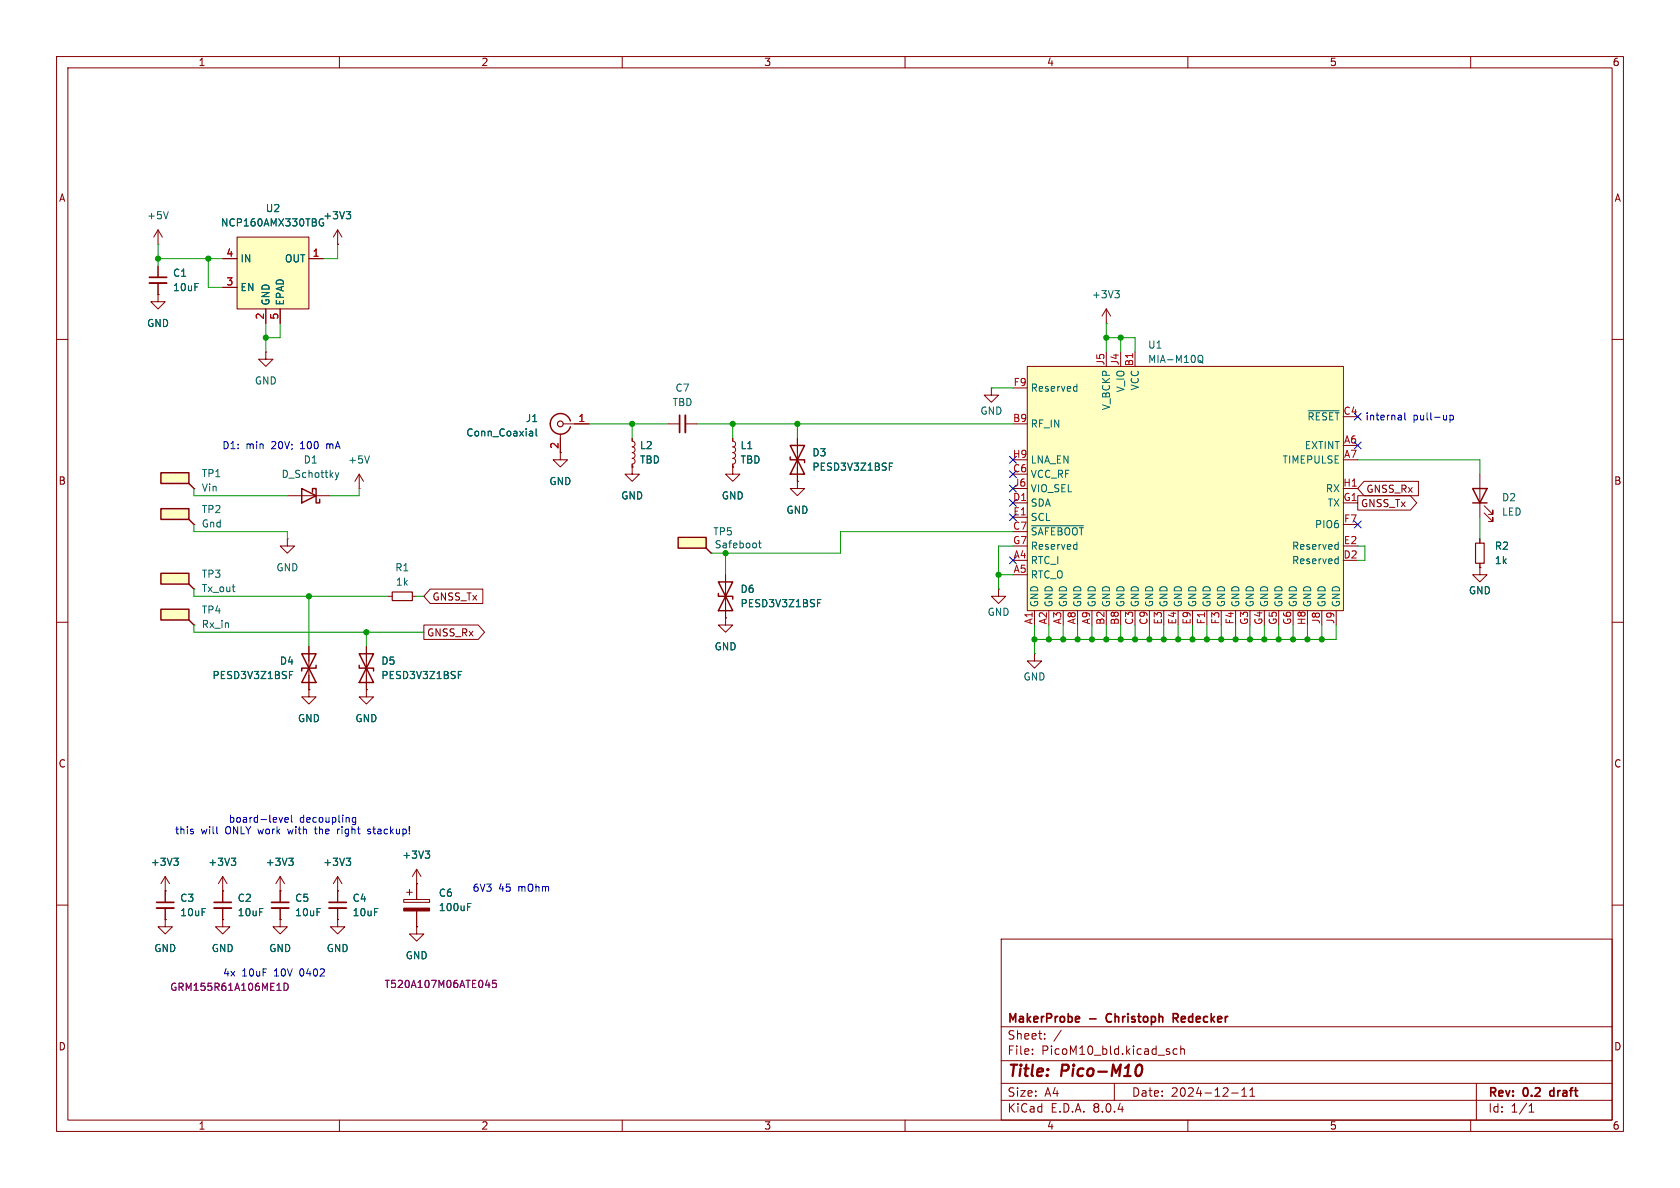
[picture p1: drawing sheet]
<svg xmlns="http://www.w3.org/2000/svg" width="297mm" height="210mm" viewBox="0 0 297 210" stroke-linecap="round" stroke-linejoin="round" font-family="sans-serif">
<g fill="none" stroke="#840000" stroke-width=".18">
<path d="M10 10h277v190h-277zM12 12h273v186h-273zM60 10v2M110 10v2M160 10v2M210 10v2M260 10v2M10 60h2M285 60h2M111.8 78l.2 .1 .2 .2v.5l-.4 .2 .3 .1 .2 .4-.2 .4-.3 .1 .4 .2v.5l-.1 .2-.3 .1 .3 .2 .2 .3-.2 .4-.3 .1v.6M111.8 77.5v.5M118.1 74.9h2"/>
<path d="M121.2 74.9h2M111.8 82.6v1.2h-1.3l1.3 1.3 1.2-1.3h-1.2M111.8 82.6h.1M10 110h2M176.5 104.1v1.3h1.3l-1.3 1.3-1.2-1.3h1.2M176.5 104.1h.1M285 110h2M10 160h2M39.4 157.5v2M285 160h2M39.4 160.5v2.1M177 166h108v32h-108z"/>
<path d="M60 198v2M110 198v2M160 198v2M177 194.5h108M177 191.5h108M177 187.5h108M177 181.5h108M182.5 186.3v.1M182.5 185.5v.1M184.7 183.6v.1M184.7 182.8v.1M187.6 182.1l-1.3 2"/>
<path d="M197 191.5v3M206.6 185.9l.2 .2-.2 .3M206.6 185.4l.1 .1M208.1 185.5l-.4-.1-.3 .3v.4l.1 .2h.6M208.7 185.5l.3-.1 .3 .1 .1 .9M208.7 184.9v1.5M210 198v2M217.7 193.2h1.2M219.5 193.8h.9M219.5 192.7l.5-.4v1.5M221 193.8h.8M221 192.7l.4-.4v1.5"/>
<path d="M260 198v2M261 191.5v6.5M270.3 196.6h.9M270.3 195.5l.4-.4v1.5"/>
</g>
<path d="M120.1 73.4v3.1M37.8 159.5h3.1M190.6 179.7l.2 .3-.7 .2M195.7 179.4l-.1 .4 .1 .7M207.8 180l.5 .7M208.1 179.3l-.7-.1v1.5M208.1 179.9l-.7 .1M190.8 180.6l-.2 .1M274.1 192.9v.7" fill="none" stroke="#840000" stroke-width=".3"/>
<path d="M200.9 188.6l.2-.2a.46 .46 0 0 1 .4-.2 .46 .46 0 0 1 .4 .4 1.15 1.15 0 0 1-.8 1.6l-.2-.1" fill="none" stroke="#840000" stroke-width=".4"/>
<path d="M121.2 73.4v3.1M37.8 160.5h3.1" fill="none" stroke="#840000" stroke-width=".33"/>
<path d="M41.9 41.9h12.7v12.7h-12.7z" fill="#ffffc2"/>
<path d="M39.4 45.7h2.5M39.4 50.8h2.5M41.9 41.9h12.7v12.7h-12.7zM47 54.6v2.6M49.5 54.6v2.6M54.6 45.7h2.5M47 62.2v1.3h1.3l-1.3 1.3-1.3-1.3h1.3M47 62.2h.1" fill="none" stroke="#840000" stroke-width=".18"/>
<path d="M57.2 39.4l-.1 .5h-.3l-.3-.1" fill="none" stroke="#006464" stroke-width=".18"/>
<path d="M28.4 83.6h5v1.9h-5z" fill="#ffffc2"/>
<path d="M28.4 83.6h5v1.9h-5zM33.4 85.5l.9 .9" fill="none" stroke="#840000" stroke-width=".25"/>
<path d="M195.6 57.2h.1M195.6 54.6l-.8 1.3M195.6 54.6v2.6M195.6 54.6l.7 1.3M34.3 86.4h.1" fill="none" stroke="#840000" stroke-width=".18"/>
<path d="M197.1 51.4h.8l-.4 .5M197.6 51.9l.3 .2v.3l-.3 .2" fill="none" stroke="#006464" stroke-width=".18"/>
<path d="M28.4 89.9h5v1.9h-5z" fill="#ffffc2"/>
<path d="M28.4 89.9h5v1.9h-5zM33.4 91.8l.9 .9" fill="none" stroke="#840000" stroke-width=".25"/>
<path d="M27.9 43.2h.1M27.9 40.6l-.7 1.3M27.9 40.6v2.6M27.9 40.6l.8 1.3M129.5 78l.3 .1 .2 .2v.5l-.5 .2 .4 .1 .2 .4-.2 .4-.4 .1 .5 .2v.5l-.2 .2-.3 .1 .4 .2 .2 .3-.2 .4-.4 .1v.6M129.5 77.5v.5M175.3 68.6v1.3h1.2l-1.2 1.2-1.3-1.2h1.3M175.3 68.6h.1M34.3 92.7h.1M49.5 162.6v1.2h1.3l-1.3 1.3-1.2-1.3h1.2M49.5 162.6h.1" fill="none" stroke="#840000" stroke-width=".18"/>
<path d="M29.8 37.4l-.5 1.3" fill="none" stroke="#006464" stroke-width=".18"/>
<path d="M119.9 95h4.9v1.9h-4.9z" fill="#ffffc2"/>
<path d="M139.7 78.7h2.5l-2.5 5.1h2.5zM119.9 95h4.9v1.9h-4.9zM124.8 96.9l.9 .9M139.7 80.8v.5h2.5v.5M260.3 86.4h2.6l-1.3 2.5zM260.3 88.9h2.6" fill="none" stroke="#840000" stroke-width=".25"/>
<g fill="none" stroke="#840000" stroke-width=".18">
<path d="M27.9 52.1v1.2h1.3l-1.3 1.3-1.2-1.3h1.2M27.9 52.1h.1M27.9 47v2M27.9 50v2.1M59.7 43.2h.1M59.7 40.6l-.8 1.3M59.7 40.6v2.6M59.7 40.6l.8 1.3M141 77.5v7.6M63.5 86.4h.1M63.5 83.8l-.8 1.3M63.5 83.8v2.6"/>
<path d="M63.5 83.8l.8 1.3M125.7 97.8h.1M129.5 82.6v1.2h-1.2l1.2 1.3 1.3-1.3h-1.3M129.5 82.6h.1M141 85.1v1.3h-1.3l1.3 1.2 1.2-1.2h-1.2M141 85.1h.1M261.6 83.8v7.6M261.6 95.3v.7M261.6 99.6v.7M262.4 90.7l1.5 1.5v-.8v.8h-.8M262.4 89.4l1.5 1.5v-.7v.7h-.8M68.6 105.4h.7"/>
<path d="M72.9 105.4h.8M49.5 157.5v2M49.5 160.5v2.1"/>
</g>
<path d="M61.2 37.4h.8l-.4 .5M61.7 37.9l.3 .2v.3l-.3 .3M65.3 80.6l-.4 1.3M134.1 96h.5M134.3 95.6v1.1l.3 .1M157.2 82.5h.5M157.2 81.9h.6" fill="none" stroke="#006464" stroke-width=".18"/>
<path d="M26.4 50h3.1M48 160.5h3.1" fill="none" stroke="#840000" stroke-width=".33"/>
<path d="M26.4 49h3.1M48 159.5h3.1" fill="none" stroke="#840000" stroke-width=".3"/>
<path d="M260.9 96h1.5v3.6h-1.5zM69.3 104.6h3.6v1.6h-3.6z" fill="none" stroke="#840000" stroke-width=".2"/>
<path d="M181.6 64.8h55.9v43.2h-55.9z" fill="#ffffc2"/>
<g fill="none" stroke="#840000" stroke-width=".18">
<path d="M181.6 64.8h55.9v43.2h-55.9zM195.6 62.2v2.6M198.1 62.2v2.6M200.7 62.2v2.6M50.8 95.3v1.2h1.3l-1.3 1.3-1.3-1.3h1.3M50.8 95.3h.1M50.8 87.6h7.6M179.1 88.9h2.5M179.1 91.4h2.5M179.1 86.4h2.5M237.5 86.4h2.5M64.8 114.3v7.6"/>
<path d="M128.3 109.2v1.3h-1.3l1.3 1.3 1.2-1.3h-1.2M128.3 109.2h.1M128.3 101.6v7.6M182.9 115.6v1.2h1.2l-1.2 1.3-1.3-1.3h1.3M182.9 115.6h.1M182.9 108v2.5M213.4 108v2.5M233.7 108v2.5M236.2 108v2.5M261.6 100.3v1.3h1.3l-1.3 1.3-1.3-1.3h1.3M261.6 100.3h.1M59.7 157.5h.1"/>
<path d="M59.7 154.9l-.8 1.3M59.7 154.9v2.6M59.7 154.9l.8 1.3"/>
</g>
<g fill="none" stroke="#006464" stroke-width=".18">
<path d="M190 68.3l.4 .1M190.4 67.9v1.3M190.4 69.1l-.4 .1M211.9 63.9l.2 .2 .4-.1M211.9 63l.2-.2a.43 .43 0 0 1 .5 .4v.5l-.1 .3M212 63.8l.5 .2M212.5 64l.2 .2M231.3 72.6h5.5M59.3 83.6l.3 .8M59.6 84.4l-.3 .4M59.9 83.6l-.3 .8M182.3 92.9h9.2"/>
<path d="M190 96.3h.4M190.4 97l-.4 .1M190.4 95.8v1.3M236.2 98.8l.4 .1M236.2 96.3h.4M236.6 95.8v1.3M236.6 98.4v1.2M236.6 99.6h-.4M236.6 97l-.4 .1M81 119.3h.5M81 118.7h.6M144.5 106.6h.5"/>
<path d="M144.5 106h.6M61.2 151.7h.8l-.4 .5M61.7 152.2l.3 .2v.3l-.3 .3"/>
</g>
<path d="M53.3 86.4l2.6 1.2-2.6 1.3zM55.2 87v-.6h.7v2.5h.6v-.6M63.5 117.6v.5h2.5v.5M63.5 115.6h2.5l-2.5 5.1h2.5zM127 104.9v.5h2.5v.5M127 102.9h2.5l-2.5 5.1h2.5z" fill="none" stroke="#840000" stroke-width=".25"/>
<path d="M28.4 107.7h5v1.9h-5z" fill="#ffffc2"/>
<path d="M28.4 107.7h5v1.9h-5zM33.4 109.6l.9 .9" fill="none" stroke="#840000" stroke-width=".25"/>
<path d="M34.3 110.5h.1" fill="none" stroke="#840000" stroke-width=".18"/>
<path d="M28.4 101.3h5v2h-5z" fill="#ffffc2"/>
<path d="M100.8 74.4a1.82 1.82 0 0 0-2.8-1 1.82 1.82 0 0 0 0 3 1.82 1.82 0 0 0 2.8-1M28.4 101.3h5v2h-5zM33.4 103.3l.9 .8M53.3 115.6l2.6 5.1h-2.6l2.6-5.1zM55.9 117.6v.5h-2.6v.5" fill="none" stroke="#840000" stroke-width=".25"/>
<g fill="none" stroke="#840000" stroke-width=".18">
<path d="M27.9 52.1h.1M27.9 47v2M27.9 50v2.1M39.4 45.7h2.5M39.4 50.8h2.5M47 54.6v2.6M49.5 54.6v2.6M54.6 45.7h2.5M59.7 43.2h.1M99.1 76.7v4.6h-1.3l1.3 1.3 1.2-1.3h-1.2M99.6 74.9h4.5M111.8 77.5v.5"/>
<path d="M129.5 77.5v.5M141 77.5v2.5M111.8 82.6h.1M111.8 82v.6M129.5 82.6h.1M129.5 82v.6M141 85.1h.1M141 82.6v2.5M240 87.6h9.3l1.2 1.3-1.2 1.3h-9.3zM241.1 85.1h9.7v2.5h-9.7l-1.1-1.2zM261.6 95.3v.7M261.6 99.6v.7"/>
<path d="M34.3 104.1h.1M54.6 114.3v7.6M64.8 114.3v2.5M64.8 119.4v2.5M74.9 110.5h9.6l1.2 1.3-1.2 1.2h-9.6zM76 104.1h9.4v2.6h-9.4l-1.1-1.3zM128.3 109.2h.1M128.3 101.6v2.5M128.3 106.7v2.5M261.6 100.3h.1M54.6 121.9v1.3h1.3l-1.3 1.3-1.3-1.3h1.3M54.6 121.9h.1"/>
<path d="M64.8 121.9v1.3h1.2l-1.2 1.3-1.3-1.3h1.3M64.8 121.9h.1M29.2 157.5h.1M29.2 154.9l-.8 1.3M29.2 154.9v4.6M29.2 154.9l.8 1.3M39.4 157.5h.1M39.4 154.9l-.8 1.3M39.4 154.9v4.6M39.4 154.9l.7 1.3M49.5 157.5h.1M49.5 154.9l-.7 1.3"/>
<path d="M49.5 154.9v4.6M49.5 154.9l.8 1.3M59.7 157.5h.1M59.7 157.5v2M71.4 159h4.5v.5h-4.5zM71.9 157.7h1M72.4 157.2v1M73.7 156.2h.1M73.7 153.7v5.3M73.7 153.7l-.8 1.2M73.7 153.7l.7 1.2M29.2 162.6v1.2h1.3l-1.3 1.3-1.3-1.3h1.3"/>
<path d="M29.2 162.6h.1M29.2 160.5v2.1M39.4 162.6v1.2h1.2l-1.2 1.3-1.3-1.3h1.3M39.4 162.6h.1M39.4 160.5v2.1M49.5 162.6h.1M49.5 160.5v2.1M59.7 162.6v1.2h1.3l-1.3 1.3-1.3-1.3h1.3M59.7 162.6h.1M59.7 160.5v2.1M73.7 163.8v1.3h1.2l-1.2 1.3-1.3-1.3h1.3M73.7 163.8h.1"/>
<path d="M73.7 161v2.8"/>
</g>
<g fill="none" stroke="#006464" stroke-width=".18">
<path d="M57.2 39.4l-.1 .5h-.3l-.3-.1M61.2 37.4h.8l-.4 .5M61.7 37.9l.3 .2v.3l-.3 .3M93.7 76.2l.4 .1 .1 .8M94.2 77l-.5 .1M94.2 76.5l-.5 .1M94.8 75.8v1.1l.2 .2M157.2 82.5h.5M157.2 81.9h.6M51.2 119.3h.4M51.2 118.7h.6M81 119.3h.5"/>
<path d="M81 118.7h.6M144.5 106.6h.5M144.5 106h.6M30.7 151.7h.8l-.4 .5M31.3 152.2l.2 .2v.3l-.2 .3M40.9 151.7h.8l-.5 .5M41.4 152.2l.3 .2v.3l-.3 .3M51 151.7h.8l-.4 .5M51.6 152.2l.2 .2v.3l-.2 .3M61.2 151.7h.8l-.4 .5M61.7 152.2l.3 .2v.3l-.3 .3M75.2 150.4h.8l-.5 .5"/>
<path d="M75.7 150.9l.3 .3v.3l-.3 .2M82.7 159.7h.6M82.7 160.3h.4"/>
</g>
<path d="M71.4 160.5h4.5v.5h-4.5z" fill="#840000" stroke="#840000" stroke-width=".18"/>
<path d="M50.2 173.8a.64 .64 0 0 1 .8 .6 .64 .64 0 0 1-.8 .7zM85.8 174.1h.8M86.4 173.7v.9M87.7 173.3h-.6l-.1 .6 .2-.1h.4l.2 .2-.1 .4-.2 .2-.5-.2" fill="none" stroke="#840084" stroke-width=".18"/>
<path d="M27.7 160.5h3M58.2 160.5h3" fill="none" stroke="#840000" stroke-width=".33"/>
<path d="M27.7 159.5h3M58.2 159.5h3" fill="none" stroke="#840000" stroke-width=".3"/>
<circle cx="99.1" cy="74.9" r=".51" fill="none" stroke="#840000" stroke-width=".2"/>
<g fill="none" stroke="#0000c2" stroke-width=".18">
<path d="M247.6 73.4l.2 .2v.6M247.8 74.2h-.5M247.8 73.7l-.5 .1M248.4 73v1.1l.1 .1M255.7 73.4v.8M255.7 74.1l-.1 .1M256.3 73.5l.4-.1 .2 .2-.1 .6h-.5M256.3 73.4v1.3M34.2 147v.3M38.4 147.3l.1 .1M49.3 144.5l.3 .9 .3-.9M50.4 144.9l.6-.1-.1-.2-.4-.1-.1 .2v.6h.5"/>
<path d="M51.5 144.1v1.1l.2 .2M55.7 146.1l.1 1.2M59.7 146.6v.8M59.8 146.6l-.1 .2M62.9 144.6l-.4-.1-.2 .3 .1 .5h.5M62.9 144.5v1l-.3 .3-.3-.1M65.5 146.6h-.3l-.2 .2 .5 .4M65.5 147.2l-.1 .2-.4-.1"/>
</g>
<g fill="none" stroke="#009600" stroke-width=".18">
<path d="M27.9 45.7h11.5M27.9 43.2v3.8M36.8 45.7v5.1h2.6M47 57.2v5M49.5 57.2v2.5h-2.5M59.7 43.2v2.5h-2.6M195.6 59.7h5.1v2.5M195.6 57.2v5M198.1 59.7v2.5M104.1 74.9h14M111.8 74.9v2.6M123.2 74.9h55.9"/>
<path d="M129.5 74.9v2.6M141 74.9v2.6M175.3 68.6h3.8M34.3 86.4v1.2h16.5M34.3 92.7v1.3h16.5v1.3M63.5 86.4v1.2h-5.1M128.3 97.8v3.8M179.1 94h-30.5v3.8h-22.9M179.1 96.5h-2.6v7.6M240 96.5h1.3v2.6h-1.3M240 81.3h21.6v2.5M261.6 91.4v3.9"/>
<path d="M34.3 104.1v1.3h34.3M34.3 110.5v1.3h40.6M54.6 105.4v8.9M64.8 111.8v2.5M73.7 105.4h1.2M176.5 101.6h2.6M182.9 110.5v5.1M185.4 110.5v2.5M188 110.5v2.5M190.5 110.5v2.5M193 110.5v2.5M195.6 110.5v2.5"/>
<path d="M198.1 110.5v2.5M200.7 110.5v2.5M203.2 110.5v2.5M205.7 110.5v2.5M208.3 110.5v2.5M210.8 110.5v2.5M213.4 110.5v2.5M215.9 110.5v2.5M218.4 110.5v2.5M221 110.5v2.5M223.5 110.5v2.5M226.1 110.5v2.5"/>
<path d="M228.6 110.5v2.5M231.1 110.5v2.5M233.7 110.5v2.5M236.2 110.5v2.5h-53.3"/>
</g>
<g fill="none" stroke="#000084" stroke-width=".18">
<path d="M239.4 73.1l1.2 1.2M239.4 78.1l1.2 1.2M240.6 73.1l-1.2 1.2M240.6 78.1l-1.2 1.2M178.5 90.8l1.2 1.2M178.5 98.5l1.2 1.2M178.5 85.8l1.2 1.2M178.5 80.7l1.2 1.2M178.5 83.2l1.2 1.2M178.5 88.3l1.2 1.2M179.7 90.8l-1.2 1.2M179.7 98.5l-1.2 1.2"/>
<path d="M179.7 85.8l-1.2 1.2M179.7 80.7l-1.2 1.2M179.7 83.2l-1.2 1.2M179.7 88.3l-1.2 1.2M239.4 92.1l1.2 1.2M240.6 92.1l-1.2 1.2"/>
</g>
<g fill="#009600" stroke="#009600" stroke-width=".18">
<circle cx="200.7" cy="113" r=".46"/>
<circle cx="203.2" cy="113" r=".46"/>
<circle cx="198.1" cy="113" r=".46"/>
<circle cx="195.6" cy="59.7" r=".46"/>
<circle cx="188" cy="113" r=".46"/>
<circle cx="190.5" cy="113" r=".46"/>
<circle cx="193" cy="113" r=".46"/>
<circle cx="195.6" cy="113" r=".46"/>
<circle cx="198.1" cy="59.7" r=".46"/>
<circle cx="185.4" cy="113" r=".46"/>
<circle cx="182.9" cy="113" r=".46"/>
<circle cx="176.5" cy="101.6" r=".46"/>
<circle cx="141" cy="74.9" r=".46"/>
<circle cx="128.3" cy="97.8" r=".46"/>
<circle cx="129.5" cy="74.9" r=".46"/>
<circle cx="231.1" cy="113" r=".46"/>
<circle cx="228.6" cy="113" r=".46"/>
<circle cx="233.7" cy="113" r=".46"/>
<circle cx="36.8" cy="45.7" r=".46"/>
<circle cx="27.9" cy="45.7" r=".46"/>
<circle cx="47" cy="59.7" r=".46"/>
<circle cx="210.8" cy="113" r=".46"/>
<circle cx="213.4" cy="113" r=".46"/>
<circle cx="215.9" cy="113" r=".46"/>
<circle cx="226.1" cy="113" r=".46"/>
<circle cx="223.5" cy="113" r=".46"/>
<circle cx="221" cy="113" r=".46"/>
<circle cx="208.3" cy="113" r=".46"/>
<circle cx="205.7" cy="113" r=".46"/>
<circle cx="218.4" cy="113" r=".46"/>
<circle cx="64.8" cy="111.8" r=".46"/>
<circle cx="54.6" cy="105.4" r=".46"/>
<circle cx="111.8" cy="74.9" r=".46"/>
</g>
<g font-size="2.8" fill="#840000">
<text x="178" y="190.9">Title:</text>
<text x="187.7" y="190.9">Pico-M10</text>
</g>
<g font-size="2.1" fill="#840000">
<text x="178" y="184">Sheet:</text>
<text x="178" y="181.2">MakerProbe</text>
<text x="192.7" y="181.2">-</text>
<text x="196.3" y="181.2">Christoph</text>
<text x="208.7" y="181.2">Redecker</text>
<text x="178" y="186.7">File:</text>
<text x="184.1" y="186.7">PicoM10_bld.kicad_sch</text>
<text x="178" y="196.9">KiCad</text>
<text x="178" y="194.1">Size:</text>
<text x="184.7" y="194.1">A4</text>
<text x="185.7" y="196.9">E.D.A.</text>
<text x="193.3" y="196.9">8.0.4</text>
<text x="200" y="194.1">Date:</text>
<text x="207" y="194.1">2024-12-11</text>
<text x="263" y="194.3">Rev:</text>
<text x="263" y="196.9">Id:</text>
<text x="267.1" y="196.9">1/1</text>
<text x="269.4" y="194.3">0.2</text>
<text x="274.7" y="194.3">draft</text>
</g>
<g font-size="1.8" fill="#840000">
<text x="35" y="11.9">1</text>
<text x="85" y="11.9">2</text>
<text x="135" y="11.9">3</text>
<text x="185" y="11.9">4</text>
<text x="235" y="11.9">5</text>
<text x="285" y="11.9">6</text>
<text x="10.3" y="35.9">A</text>
<text x="285.3" y="35.9">A</text>
<text x="98.8" y="79.4" transform="rotate(-90 98.8 79.4)">2</text>
<text x="10.3" y="85.9">B</text>
<text x="240.5" y="89.9">GNSS_Tx</text>
<text x="241.5" y="87.3">GNSS_Rx</text>
<text x="285.3" y="85.9">B</text>
<text x="76.4" y="106.4">GNSS_Tx</text>
<text x="75.4" y="112.7">GNSS_Rx</text>
<text x="10.3" y="135.9">C</text>
<text x="285.3" y="135.9">C</text>
<text x="10.3" y="185.9">D</text>
<text x="285.3" y="185.9">D</text>
<text x="35" y="199.9">1</text>
<text x="85" y="199.9">2</text>
<text x="135" y="199.9">3</text>
<text x="185" y="199.9">4</text>
<text x="235" y="199.9">5</text>
<text x="285" y="199.9">6</text>
</g>
<g font-size="1.8" fill="#006464">
<text x="25.9" y="39">+5V</text>
<text x="39" y="40.2">NCP160AMX330TBG</text>
<text x="46.9" y="37.7">U2</text>
<text x="57" y="39">+3V3</text>
<text x="42.4" y="46.6">IN</text>
<text x="50.3" y="46.6">OUT</text>
<text x="30.5" y="49.1">C1</text>
<text x="30.5" y="51.7">10uF</text>
<text x="42.4" y="51.7">EN</text>
<text x="192.9" y="52.9">+3V3</text>
<text x="25.9" y="58">GND</text>
<text x="47.9" y="54.1" transform="rotate(-90 47.9 54.1)">GND</text>
<text x="50.4" y="54.1" transform="rotate(-90 50.4 54.1)">EPAD</text>
<text x="202.9" y="61.8">U1</text>
<text x="202.9" y="64.4">MIA-M10Q</text>
<text x="45" y="68.2">GND</text>
<text x="118.8" y="72">TBD</text>
<text x="119.3" y="69.4">C7</text>
<text x="182.1" y="69.4">Reserved</text>
<text x="199" y="69.5" transform="rotate(-90 199 69.5)">V_IO</text>
<text x="201.5" y="69.1" transform="rotate(-90 201.5 69.1)">VCC</text>
<text x="82.3" y="77.4">Conn_Coaxial</text>
<text x="92.9" y="74.8">J1</text>
<text x="173.2" y="73.5">GND</text>
<text x="182.1" y="75.8">RF_IN</text>
<text x="196.4" y="72.6" transform="rotate(-90 196.4 72.6)">V_BCKP</text>
<text x="231" y="74.5">~{RESET}</text>
<text x="53.6" y="82.1">D1</text>
<text x="61.5" y="82.1">+5V</text>
<text x="113" y="79.6">L2</text>
<text x="113" y="82.1">TBD</text>
<text x="130.8" y="79.6">L1</text>
<text x="130.8" y="82.1">TBD</text>
<text x="143.5" y="80.9">D3</text>
<text x="143.5" y="83.4">PESD3V3Z1BSF</text>
<text x="182.1" y="82.1">LNA_EN</text>
<text x="226.6" y="82.1">TIMEPULSE</text>
<text x="230.5" y="79.6">EXTINT</text>
<text x="35.6" y="84.6">TP1</text>
<text x="35.6" y="87.1">Vin</text>
<text x="49.7" y="84.7">D_Schottky</text>
<text x="97" y="86">GND</text>
<text x="109.7" y="88.5">GND</text>
<text x="127.5" y="88.5">GND</text>
<text x="182.1" y="84.7">VCC_RF</text>
<text x="182.1" y="89.8">SDA</text>
<text x="182.1" y="87.2">VIO_SEL</text>
<text x="234.3" y="87.2">RX</text>
<text x="234.6" y="89.8">TX</text>
<text x="265.4" y="88.8">D2</text>
<text x="35.6" y="90.9">TP2</text>
<text x="35.6" y="93.4">Gnd</text>
<text x="126" y="94.8">TP5</text>
<text x="138.9" y="91">GND</text>
<text x="182.1" y="94.8">~{SAFEBOOT}</text>
<text x="182.1" y="92.3">SCL</text>
<text x="232.4" y="93.6">PIO6</text>
<text x="265.4" y="91.4">LED</text>
<text x="48.8" y="101.2">GND</text>
<text x="69.8" y="101.2">R1</text>
<text x="126.2" y="97.1">Safeboot</text>
<text x="182.1" y="99.9">RTC_I</text>
<text x="182.1" y="97.4">Reserved</text>
<text x="228.3" y="99.9">Reserved</text>
<text x="228.3" y="97.4">Reserved</text>
<text x="264.2" y="97.4">R2</text>
<text x="264.2" y="99.9">1k</text>
<text x="35.6" y="102.3">TP3</text>
<text x="35.6" y="104.9">Tx_out</text>
<text x="69.9" y="103.7">1k</text>
<text x="130.8" y="105">D6</text>
<text x="130.8" y="107.5">PESD3V3Z1BSF</text>
<text x="182.1" y="102.5">RTC_O</text>
<text x="183.7" y="107.4" transform="rotate(-90 183.7 107.4)">GND</text>
<text x="186.3" y="107.4" transform="rotate(-90 186.3 107.4)">GND</text>
<text x="188.8" y="107.4" transform="rotate(-90 188.8 107.4)">GND</text>
<text x="191.4" y="107.4" transform="rotate(-90 191.4 107.4)">GND</text>
<text x="193.9" y="107.4" transform="rotate(-90 193.9 107.4)">GND</text>
<text x="196.4" y="107.4" transform="rotate(-90 196.4 107.4)">GND</text>
<text x="199" y="107.4" transform="rotate(-90 199 107.4)">GND</text>
<text x="201.5" y="107.4" transform="rotate(-90 201.5 107.4)">GND</text>
<text x="204.1" y="107.4" transform="rotate(-90 204.1 107.4)">GND</text>
<text x="206.6" y="107.4" transform="rotate(-90 206.6 107.4)">GND</text>
<text x="209.1" y="107.4" transform="rotate(-90 209.1 107.4)">GND</text>
<text x="211.7" y="107.4" transform="rotate(-90 211.7 107.4)">GND</text>
<text x="214.2" y="107.4" transform="rotate(-90 214.2 107.4)">GND</text>
<text x="216.8" y="107.4" transform="rotate(-90 216.8 107.4)">GND</text>
<text x="219.3" y="107.4" transform="rotate(-90 219.3 107.4)">GND</text>
<text x="221.8" y="107.4" transform="rotate(-90 221.8 107.4)">GND</text>
<text x="224.4" y="107.4" transform="rotate(-90 224.4 107.4)">GND</text>
<text x="226.9" y="107.4" transform="rotate(-90 226.9 107.4)">GND</text>
<text x="229.5" y="107.4" transform="rotate(-90 229.5 107.4)">GND</text>
<text x="232" y="107.4" transform="rotate(-90 232 107.4)">GND</text>
<text x="234.5" y="107.4" transform="rotate(-90 234.5 107.4)">GND</text>
<text x="237.1" y="107.4" transform="rotate(-90 237.1 107.4)">GND</text>
<text x="259.6" y="105.3">GND</text>
<text x="35.6" y="108.7">TP4</text>
<text x="35.6" y="111.2">Rx_in</text>
<text x="174.5" y="109.1">GND</text>
<text x="49.4" y="117.7">D4</text>
<text x="67.3" y="117.7">D5</text>
<text x="126.2" y="115.2">GND</text>
<text x="37.5" y="120.2">PESD3V3Z1BSF</text>
<text x="67.3" y="120.2">PESD3V3Z1BSF</text>
<text x="180.8" y="120.5">GND</text>
<text x="52.6" y="127.9">GND</text>
<text x="62.7" y="127.9">GND</text>
<text x="26.6" y="153.3">+3V3</text>
<text x="36.7" y="153.3">+3V3</text>
<text x="46.9" y="153.3">+3V3</text>
<text x="57" y="153.3">+3V3</text>
<text x="71" y="152">+3V3</text>
<text x="31.8" y="159.6">C3</text>
<text x="41.9" y="159.6">C2</text>
<text x="52.1" y="159.6">C5</text>
<text x="62.2" y="159.6">C4</text>
<text x="77.5" y="158.7">C6</text>
<text x="77.5" y="161.3">100uF</text>
<text x="31.8" y="162.2">10uF</text>
<text x="41.9" y="162.2">10uF</text>
<text x="52.1" y="162.2">10uF</text>
<text x="62.2" y="162.2">10uF</text>
<text x="27.2" y="168.5">GND</text>
<text x="37.3" y="168.5">GND</text>
<text x="47.5" y="168.5">GND</text>
<text x="57.7" y="168.5">GND</text>
<text x="71.6" y="169.8">GND</text>
</g>
<g font-size="1.8" fill="#a90000">
<text x="39.9" y="45.5">4</text>
<text x="55.2" y="45.5">1</text>
<text x="39.9" y="50.5">3</text>
<text x="46.7" y="56.6" transform="rotate(-90 46.7 56.6)">2</text>
<text x="49.3" y="56.6" transform="rotate(-90 49.3 56.6)">5</text>
<text x="195.3" y="64.7" transform="rotate(-90 195.3 64.7)">J5</text>
<text x="197.9" y="64.7" transform="rotate(-90 197.9 64.7)">J4</text>
<text x="200.4" y="64.8" transform="rotate(-90 200.4 64.8)">B1</text>
<text x="179.1" y="68.3">F9</text>
<text x="102.2" y="74.7">1</text>
<text x="179" y="74.7">B9</text>
<text x="237.4" y="73.4">C4</text>
<text x="179" y="81">H9</text>
<text x="179" y="83.6">C6</text>
<text x="237.5" y="78.5">A6</text>
<text x="237.5" y="81">A7</text>
<text x="179" y="88.6">D1</text>
<text x="179.1" y="86.1">J6</text>
<text x="237.4" y="86.1">H1</text>
<text x="237.4" y="88.6">G1</text>
<text x="179" y="93.7">C7</text>
<text x="179.1" y="91.2">E1</text>
<text x="237.5" y="92.5">F7</text>
<text x="179" y="96.3">G7</text>
<text x="179.1" y="98.8">A4</text>
<text x="179.1" y="101.3">A5</text>
<text x="237.4" y="98.8">D2</text>
<text x="237.5" y="96.3">E2</text>
<text x="182.6" y="110.5" transform="rotate(-90 182.6 110.5)">A1</text>
<text x="185.2" y="110.5" transform="rotate(-90 185.2 110.5)">A2</text>
<text x="187.7" y="110.5" transform="rotate(-90 187.7 110.5)">A3</text>
<text x="190.2" y="110.5" transform="rotate(-90 190.2 110.5)">A8</text>
<text x="192.8" y="110.5" transform="rotate(-90 192.8 110.5)">A9</text>
<text x="195.3" y="110.6" transform="rotate(-90 195.3 110.6)">B2</text>
<text x="197.9" y="110.6" transform="rotate(-90 197.9 110.6)">B8</text>
<text x="200.4" y="110.6" transform="rotate(-90 200.4 110.6)">C3</text>
<text x="202.9" y="110.6" transform="rotate(-90 202.9 110.6)">C9</text>
<text x="205.5" y="110.5" transform="rotate(-90 205.5 110.5)">E3</text>
<text x="208" y="110.5" transform="rotate(-90 208 110.5)">E4</text>
<text x="210.6" y="110.5" transform="rotate(-90 210.6 110.5)">E9</text>
<text x="213.1" y="110.5" transform="rotate(-90 213.1 110.5)">F1</text>
<text x="215.6" y="110.5" transform="rotate(-90 215.6 110.5)">F3</text>
<text x="218.2" y="110.5" transform="rotate(-90 218.2 110.5)">F4</text>
<text x="220.7" y="110.6" transform="rotate(-90 220.7 110.6)">G3</text>
<text x="223.3" y="110.6" transform="rotate(-90 223.3 110.6)">G4</text>
<text x="225.8" y="110.6" transform="rotate(-90 225.8 110.6)">G5</text>
<text x="228.3" y="110.6" transform="rotate(-90 228.3 110.6)">G6</text>
<text x="230.9" y="110.6" transform="rotate(-90 230.9 110.6)">H8</text>
<text x="233.4" y="110.4" transform="rotate(-90 233.4 110.4)">J8</text>
<text x="236" y="110.4" transform="rotate(-90 236 110.4)">J9</text>
</g>
<g font-size="1.8" fill="#0000c2">
<text x="241.3" y="74.5">internal</text>
<text x="249.8" y="74.5">pull-up</text>
<text x="39.2" y="79.6">D1:</text>
<text x="43.5" y="79.6">min</text>
<text x="48.1" y="79.6">20V;</text>
<text x="53.4" y="79.6">100</text>
<text x="58.2" y="79.6">mA</text>
<text x="30.9" y="147.7">this</text>
<text x="35.5" y="147.7">will</text>
<text x="40" y="147.7">ONLY work</text>
<text x="40.3" y="145.6">board-level</text>
<text x="51.4" y="147.7">with</text>
<text x="52.9" y="145.6">decoupling</text>
<text x="56.4" y="147.7">the</text>
<text x="60.5" y="147.7">right</text>
<text x="66.1" y="147.7">stackup!</text>
<text x="83.5" y="157.8">6V3</text>
<text x="88.1" y="157.8">45</text>
<text x="91.7" y="157.8">mOhm</text>
<text x="39.3" y="172.8">4x</text>
<text x="42.7" y="172.8">10uF</text>
<text x="48.6" y="172.8">10V</text>
<text x="53.3" y="172.8">0402</text>
</g>
<g font-size="1.8" fill="#840084">
<text x="30" y="175.4">GRM155R61A106ME1D</text>
<text x="67.9" y="174.9">T520A107M06ATE045</text>
</g>
</svg>
